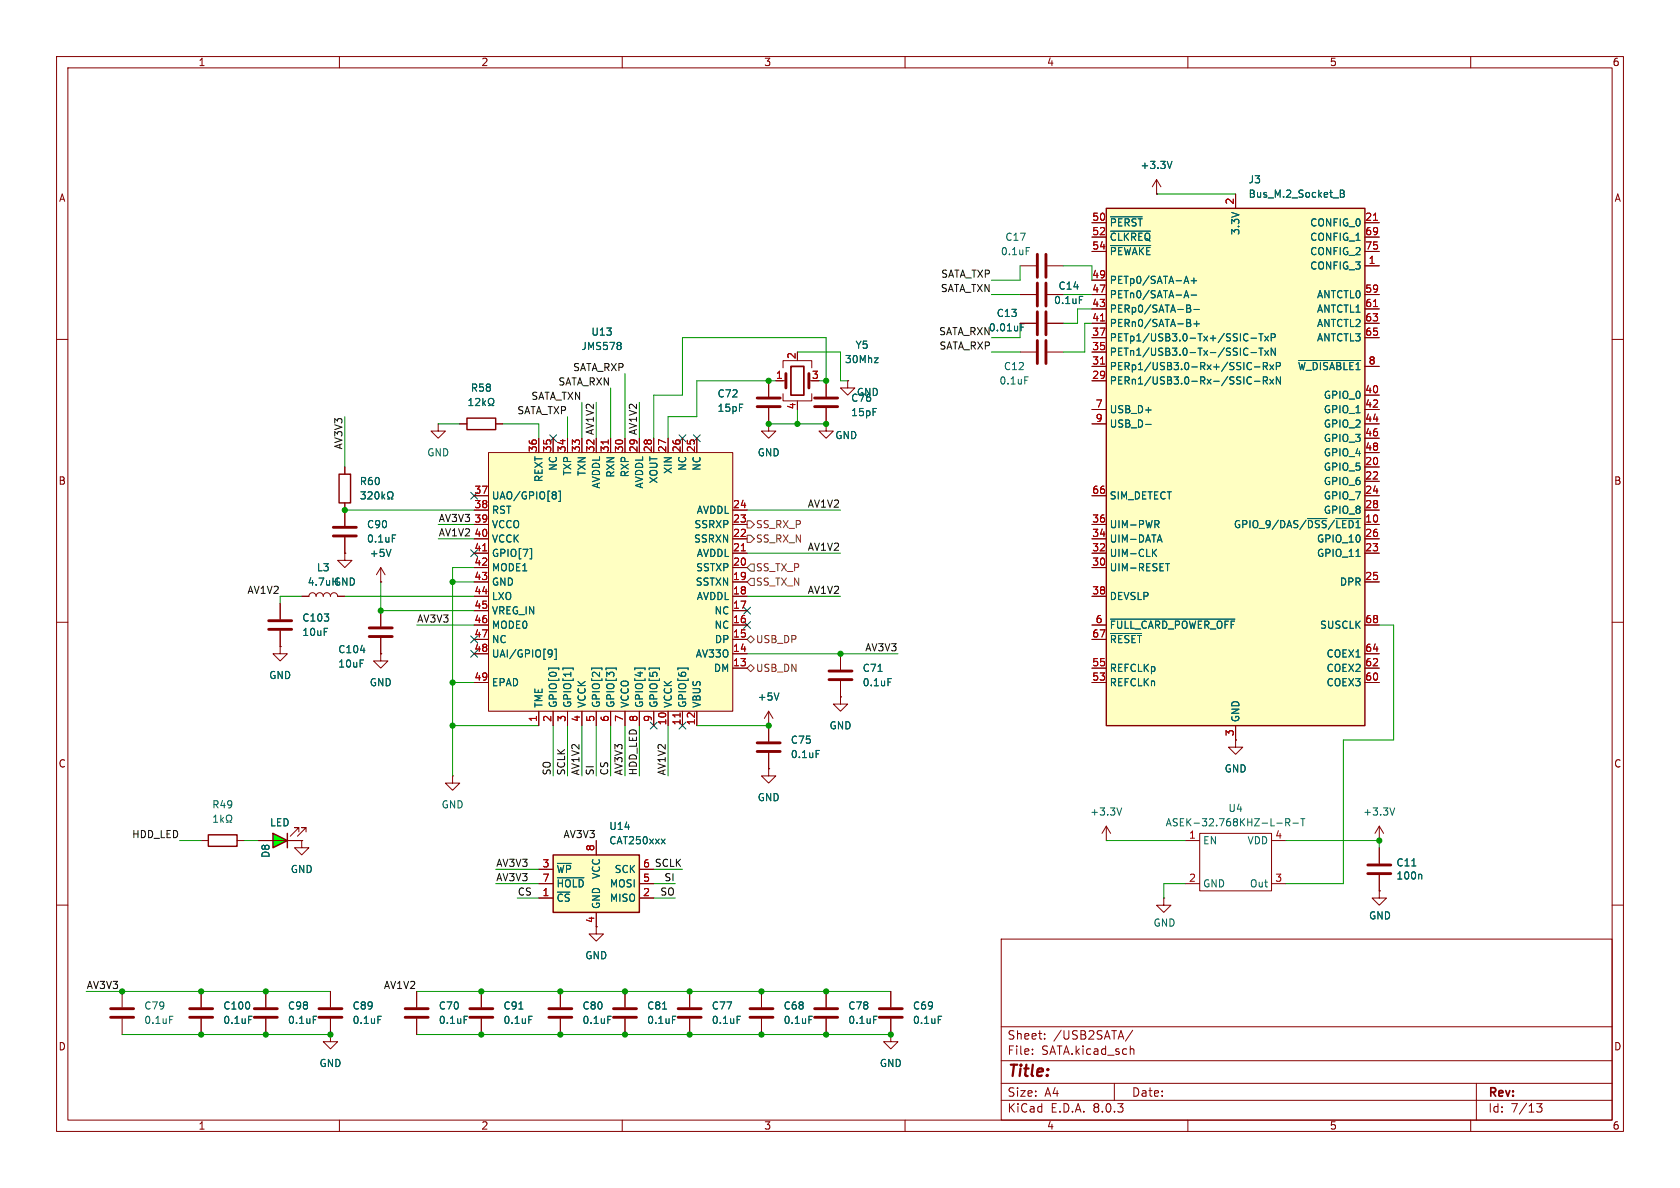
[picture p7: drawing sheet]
<svg xmlns="http://www.w3.org/2000/svg" width="297mm" height="210mm" viewBox="0 0 297 210" stroke-linecap="round" stroke-linejoin="round" font-family="sans-serif">
<g fill="none" stroke="#840000" stroke-width=".18">
<path d="M10 10h277v190h-277zM12 12h273v186h-273zM60 10v2M110 10v2M160 10v2M210 10v2M260 10v2M10 60h2M285 60h2M61 82.6v1.2M61 88.9v1.3M10 110h2"/>
<path d="M67.3 102.9h.1M67.3 100.3l-.8 1.3M67.3 100.3v2.6M67.3 100.3l.8 1.3M285 110h2M10 160h2M285 160h2M134.6 175.3v2.8M177 166h108v32h-108zM60 198v2M110 198v2M134.6 180.1v2.8"/>
<path d="M157.5 182.9v1.3h1.2l-1.2 1.2-1.3-1.2h1.3M157.5 182.9h.1M160 198v2M177 194.5h108M177 191.5h108M177 187.5h108M177 181.5h108M182.5 186.3v.1M182.5 185.5v.1M184.7 183.6v.1M184.7 182.8v.1M197 191.5v3"/>
<path d="M199.9 185.5h.5l.1 .9M200.2 182.1l-1.2 2M210 198v2M260 198v2M261 191.5v6.5M271.7 195.1h.9l-.5 .6 .4 .1v.7l-.2 .1-.6-.1"/>
</g>
<path d="M59.9 83.8h2.1v5.1h-2.1z" fill="none" stroke="#840000" stroke-width=".25"/>
<path d="M63.8 86.9h.8l-.4 .5 .3 .1v.6l-.2 .1-.5-.1M65.1 87.1l.4-.2 .3 .4-.8 .9h.8M66.4 87.1l.2-.2a.68 .68 0 0 1 .4 .7 .68 .68 0 0 1-.4 .6l-.2-.1-.1-.4zM67.5 86.9v1.3M67.7 87.7l.3 .5M68 87.4l-.5 .4M68.5 88.2h.3v-.2a.54 .54 0 0 1-.3-.8 .54 .54 0 0 1 .8-.2 .58 .58 0 0 1-.1 1v.2h.3M69.1 97.1l-.4 1.3M143 179.6h.6" fill="none" stroke="#006464" stroke-width=".18"/>
<path d="M132.6 179.8h4.1M132.6 178.3h4.1" fill="none" stroke="#840000" stroke-width=".51"/>
<path d="M48.3 147.3l2.5 1.3-2.5 1.3z" fill="#0f0"/>
<path d="M82.5 73.9h5.1v2h-5.1zM36.8 147.6h5.1v2h-5.1zM48.3 147.3l2.5 1.3-2.5 1.3zM50.8 147.3v2.6" fill="none" stroke="#840000" stroke-width=".25"/>
<g fill="none" stroke="#840000" stroke-width=".18">
<path d="M204.5 34.3h.1M204.5 31.8l-.8 1.2M204.5 31.8v2.5M204.5 31.8l.7 1.2M180.3 52.1h2.8M180.3 57.2h2.8M180.3 47h2.8M185.2 52.1h2.8M185.2 57.2h2.8M185.2 47h2.8M77.5 74.9v1.3h1.2l-1.2 1.3-1.3-1.3h1.3M77.5 74.9h.1"/>
<path d="M81.3 74.9h1.2M87.6 74.9h1.3M180.3 62.2h2.8M185.2 62.2h2.8M61 97.8v1.3h1.2l-1.2 1.2-1.3-1.2h1.3M61 97.8h.1M61 90.2v2.8M61 95v2.8M49.5 114.3v1.3h1.3l-1.3 1.2-1.2-1.2h1.2M49.5 114.3h.1M49.5 106.7v2.8M49.5 111.5v2.8"/>
<path d="M53.3 105.4h1.3a.64 .64 0 0 1 .6-.6 .64 .64 0 0 1 .7 .6 .64 .64 0 0 1 .6-.6 .64 .64 0 0 1 .6 .6 .64 .64 0 0 1 .7-.6 .64 .64 0 0 1 .6 .6 .64 .64 0 0 1 .7-.6 .64 .64 0 0 1 .6 .6h1.3M67.3 115.6v1.2h1.3l-1.3 1.3-1.3-1.3h1.3M67.3 115.6h.1M67.3 108v2.7M67.3 112.8v2.8M80 137.2v1.2h1.3l-1.3 1.3-1.3-1.3h1.3M80 137.2h.1M135.9 135.9v1.3h1.3l-1.3 1.2-1.3-1.2h1.3M135.9 135.9h.1M135.9 128.3v2.8M135.9 133.1v2.8M218.4 130.8v1.3h1.3l-1.3 1.3-1.2-1.3h1.2"/>
<path d="M218.4 130.8h.1M35.6 148.6h1.2M41.9 148.6h1.3M45.7 148.6h7.6M52.8 147.1v-.8h-.7h.7l-1.5 1.5M53.3 148.6v1.3h1.3l-1.3 1.2-1.2-1.2h1.2M53.3 148.6h.1M54.1 147.1v-.8h-.8h.8l-1.5 1.5M195.6 148.6h.1M195.6 146.1l-.8 1.2M195.6 146.1v2.5M195.6 146.1l.7 1.2"/>
<path d="M205.7 158.8v1.2h1.3l-1.3 1.3-1.2-1.3h1.2M205.7 158.8h.1M209.5 148.6h2.6M209.5 156.2h2.6M212.1 147.3h12.7v10.2h-12.7zM224.8 148.6h2.5M224.8 156.2h2.5M243.8 157.5v1.3h1.3l-1.3 1.2-1.2-1.2h1.2M243.8 157.5h.1M243.8 148.6h.1M243.8 146.1v2.5M243.8 149.9v2.8"/>
<path d="M243.8 154.7v2.8M243.8 146.1l-.7 1.2M243.8 146.1l.8 1.2M21.6 175.3v2.8M35.6 175.3v2.8M47 175.3v2.8M58.4 175.3v2.8M73.7 175.3v2.8M85.1 175.3v2.8M110.5 175.3v2.8M121.9 175.3v2.8M146 175.3v2.8"/>
<path d="M157.5 175.3v2.8M21.6 180.1v2.8M35.6 180.1v2.8M47 180.1v2.8M58.4 182.9v1.3h1.3l-1.3 1.2-1.3-1.2h1.3M58.4 182.9h.1M58.4 180.1v2.8M73.7 180.1v2.8M85.1 180.1v2.8M110.5 180.1v2.8M121.9 180.1v2.8M146 180.1v2.8"/>
<path d="M157.5 180.1v2.8"/>
</g>
<g fill="none" stroke="#006464" stroke-width=".18">
<path d="M207.2 28.5l-.4 1.3M180.5 57.8h.4M180.5 57.2h.6M181.4 43.8h.6M190.8 52.4h.6M82.9 71.7h.7M82.9 70.8l.3-.4v1.3M84.1 70.6l.5-.2 .2 .4-.8 .9h.8M85.4 70.4v1.3M85.5 71.2l.3 .5M85.8 70.9l-.4 .4M86.3 71.7h.3v-.2a.54 .54 0 0 1-.2-.8 .54 .54 0 0 1 .7-.2 .58 .58 0 0 1-.1 1v.2h.3"/>
<path d="M181.2 66.6h.6M69.4 94.6h.6M63.7 115h.8M144.3 132.7h.6M37.8 145.4h.7M37.8 144.5l.3-.4v1.3M39 144.1v1.3M39.2 144.9l.3 .5M39.5 144.5l-.5 .5M40 145.4h.3v-.3a.54 .54 0 0 1-.3-.7 .54 .54 0 0 1 .8-.3 .58 .58 0 0 1-.1 1v.3h.3M198.3 142.8l-.4 1.3M225.7 145.5h1"/>
<path d="M227.3 145.4l.6-.1 .1-.2v-.3l-.7-.1v1.3M227.6 145.4l.4 .6M228.6 145.5h.9M230 144.7h.7M230.3 144.7v1.3M246.6 142.8l-.5 1.3M249.6 153.1h.7M251.2 154.5l.1 .2v.7M30 179.6h.6M44 179.6h.6M55.4 179.6h.6M66.8 179.6h.6"/>
<path d="M82.1 179.6h.6M91.7 178.4h.8M93.5 179.6h.6M117.1 178.4h.8M118.9 179.6h.6M130.3 179.6h.6M154.4 179.6h.7M165.9 179.6h.6"/>
</g>
<g fill="none" stroke="#840000" stroke-width=".51">
<path d="M183.4 45v4M183.4 50v4.1M183.4 55.1v4.1M184.9 45v4M184.9 50v4.1M184.9 55.1v4.1M183.4 60.2v4.1M184.9 60.2v4.1M58.9 94.7h4.1M58.9 93.2h4.1M47.5 111.3h4.1M47.5 109.7h4.1"/>
<path d="M65.3 112.5h4M65.3 111h4M133.9 132.8h4M133.9 131.3h4M241.8 154.4h4.1M241.8 152.9h4.1M19.6 179.8h4M19.6 178.3h4M33.5 179.8h4.1M33.5 178.3h4.1M45 179.8h4M45 178.3h4"/>
<path d="M56.4 179.8h4.1M56.4 178.3h4.1M71.6 179.8h4.1M71.6 178.3h4.1M83.1 179.8h4M83.1 178.3h4M108.5 179.8h4M108.5 178.3h4M119.9 179.8h4.1M119.9 178.3h4.1M144 179.8h4.1M144 178.3h4.1"/>
<path d="M155.4 179.8h4.1M155.4 178.3h4.1"/>
</g>
<path d="M195.6 36.8h45.7v91.5h-45.7z" fill="#ffffc2"/>
<path d="M195.6 36.8h45.7v91.5h-45.7z" fill="none" stroke="#840000" stroke-width=".25"/>
<g fill="none" stroke="#840000" stroke-width=".18">
<path d="M193 39.4h2.6M218.4 34.3v2.5M241.3 39.4h2.5M193 59.7h2.6M193 57.2h2.6M193 54.6h2.6M193 52.1h2.6M193 49.5h2.6M193 41.9h2.6M193 44.5h2.6M241.3 47h2.5M241.3 59.7h2.5"/>
<path d="M241.3 57.2h2.5M241.3 54.6h2.5M241.3 52.1h2.5M241.3 41.9h2.5M241.3 44.5h2.5M135.9 74.9v1.3h1.3l-1.3 1.3-1.3-1.3h1.3M135.9 74.9h.1M135.9 67.3v2.8M135.9 72.1v2.8M137.2 67.3h1.7M138.4 69.6v1.3h5.1v-1.3M138.4 65v-1.2h5.1v1.2"/>
<path d="M141 70.9v.2M146 74.9v1.3h1.3l-1.3 1.3-1.2-1.3h1.2M146 74.9h.1M146 67.3v2.8M146 72.1v2.8M149.9 67.3v1.3h1.2l-1.2 1.3-1.3-1.3h1.3M149.9 67.3h.1M193 67.3h2.6M193 64.8h2.6M193 62.2h2.6M193 72.4h2.6M193 74.9h2.6"/>
<path d="M241.3 64.8h2.5M241.3 69.9h2.5M241.3 72.4h2.5M241.3 74.9h2.5M241.3 77.5h2.5M193 92.7h2.6M193 97.8h2.6M193 87.6h2.6M193 95.3h2.6M241.3 92.7h2.5M241.3 82.6h2.5M241.3 85.1h2.5"/>
<path d="M241.3 97.8h2.5M241.3 87.6h2.5M241.3 95.3h2.5M241.3 90.2h2.5M241.3 80h2.5M148.6 115.6v2.8M193 100.3h2.6M193 105.4h2.6M193 118.1h2.6M193 110.5h2.6M193 113h2.6M241.3 102.9h2.5"/>
<path d="M241.3 118.1h2.5M241.3 110.5h2.5M241.3 115.6h2.5M135.9 128.3h.1M135.9 125.7v2.6M135.9 125.7l-.8 1.3M135.9 125.7l.8 1.3M148.6 123.2v1.3h1.3l-1.3 1.2-1.3-1.2h1.3M148.6 123.2h.1M148.6 120.4v2.8M193 120.7h2.6M218.4 128.3v2.5"/>
<path d="M241.3 120.7h2.5"/>
</g>
<g fill="none" stroke="#006464" stroke-width=".18">
<path d="M196.3 38.3h5.6M237 33.6h.4l.2 .2-.2 .4 .2 .1 .1 .3-.3 .3h-.4zM237 34.2h.4M196.3 40.9h7.1M196.3 43.4h7.1M209.3 52.6l.4-1.2 .5 1.2M209.4 52.3h.6M209.4 49.7h.6M209.7 48.8l.5 1.3M209.8 53.9h.4l.3 .3-.3 .3 .3 .1v.3l-.2 .3h-.5zM209.8 56.5l.6 .1 .1 .2-.3 .3M209.8 57.1h.4"/>
<path d="M209.8 54.5h.4M210.2 57.1l.3 .2v.3l-.7 .1M210.6 52.2h.9M210.6 49.6h.9M211.1 57.2h.9M211.1 54.7h.9M211.1 49.1v1M211.5 56.8v.9M220.6 59.1h.1M221.2 59.8h.9M222.6 59h.7M222.9 59v1.3"/>
<path d="M223.6 59.4l.6 .9M224.2 59.4l-.6 .9M224.7 59.7l.6-.1 .2-.2-.1-.3-.7-.1v1.3M154.6 63.3h.6l-.6 .8h.6M202.5 75h1M220.1 61.6l.3-.1 .2 .2M220.6 62.7l-.2 .1-.3-.1M220.6 60.1v.1M220.7 66.7l.3-.1 .2 .1M221 64.1l.2 .1M221.2 62.3h.9M221.2 67.8l-.2 .1-.3-.1"/>
<path d="M221.2 65.2l-.2 .1M221.8 67.4h.9M221.8 64.9h.9M222.6 61.5h.7M222.9 61.5v1.3M223.3 67.3l.6-.1 .2-.2-.1-.3-.7-.1v1.3M223.3 64.7h.6l.2-.2-.1-.3-.7-.1v1.2M223.6 62l.6 .8M223.6 67.3l.5 .6M223.6 64.7l.5 .6M224.2 62l-.6 .8M224.5 67l.7 .9"/>
<path d="M224.5 64.5l.7 .8M225.2 67l-.7 .9M225.2 64.5l-.7 .8M225.5 61.5v1.3l-.8-1.3v1.3M225.6 64.7h.6l.2-.2-.1-.3-.7-.1v1.2M226.4 66.6v1.3l-.8-1.3v1.3M229.6 63.7h11M203.9 97.6l.6 .8M204.2 92h.5l.2 .3-.1 .3-.6 .1M204.5 97.1l-.8 .7M204.5 92.7l.4 .6M204.7 95.5h.6"/>
<path d="M205 94.6l.4 1.2M206 99.6h.8M231.1 91.7h3.5M236.2 91.7h4.4M239.7 98.4h.7M155.2 118.7h.8M157 120h.6M196.3 109.4h22M196.3 112h5.5M137.7 122.5l-.4 1.3"/>
</g>
<path d="M242.8 39h.7M194.6 56.7h.7M242.8 54.2h.7M194.6 64.4h.7" fill="none" stroke="#a90000" stroke-width=".18"/>
<path d="M133.9 71.9h4M133.9 70.4h4M138.9 66v2.6M143 66v2.6M144 71.9h4.1M144 70.4h4.1M146.6 118.6h4M146.6 120.1h4" fill="none" stroke="#840000" stroke-width=".51"/>
<path d="M139.8 64.8h2.3v5.1h-2.3z" fill="none" stroke="#840000" stroke-width=".3"/>
<path d="M86.4 80h43.1v45.7h-43.1z" fill="#ffffc2"/>
<g fill="none" stroke="#840000" stroke-width=".18">
<path d="M95.2 77.5v2.5M97.8 77.5v2.5M100.3 77.5v2.5M102.9 77.5v2.5M107.9 77.5v2.5M110.5 77.5v2.5M115.6 77.5v2.5M118.1 77.5v2.5M120.6 77.5v2.5M123.2 77.5v2.5M83.8 97.8h2.6M83.8 95.3h2.6"/>
<path d="M83.8 92.7h2.6M83.8 90.2h2.6M83.8 87.6h2.6M86.4 80h43.1v45.7h-43.1zM129.5 97.8h2.6M129.5 95.3h2.6M129.5 92.7h2.6M129.5 90.2h2.6M83.8 115.6h2.6M83.8 113h2.6M83.8 110.5h2.6M83.8 108h2.6"/>
<path d="M83.8 105.4h2.6M83.8 102.9h2.6M83.8 100.3h2.6M129.5 118.1h2.6M129.5 115.6h2.6M129.5 113h2.6M129.5 110.5h2.6M129.5 108h2.6M129.5 105.4h2.6M129.5 102.9h2.6M129.5 100.3h2.6M83.8 120.7h2.6"/>
<path d="M95.2 125.7v2.6M97.8 125.7v2.6M100.3 125.7v2.6M102.9 125.7v2.6M105.4 125.7v2.6M107.9 125.7v2.6M110.5 125.7v2.6M113 125.7v2.6M115.6 125.7v2.6M118.1 125.7v2.6M120.6 125.7v2.6M123.2 125.7v2.6"/>
<path d="M105.4 163.8v1.3h1.3l-1.3 1.3-1.3-1.3h1.3"/>
</g>
<g fill="none" stroke="#006464" stroke-width=".18">
<path d="M109.7 60.6l.1 .2-.1 .2M109.7 61.1l.1 .2-.1 .4M93.7 97h.3v1.8h-.3M97.9 86.9h.2l.2 .3-.2 .3M97.9 87.5h.2M98.1 87.5l.2 .2v.3l-.1 .1-.3 .1M98.8 86.8h.3v1.8h-.3M97 118.4v-.3h1.8v.3M97.1 114.9l.5 .1a.84 .84 0 0 1-.4 1.1h-.2M97.6 115.4l-.1 .2-.4 .1M98 114.8h.3v1.8h-.3M99.5 118.4v-.3h1.8v.3"/>
<path d="M104.6 118.4v-.3h1.8v.3M107.1 118.4v-.3h1.9v.3M112.2 118.4v-.3h1.8v.3M114.8 118.4v-.3h1.8v.3M119.8 118.4v-.3h1.9v.3"/>
</g>
<path d="M107.5 77.8v.7M85.3 97.4h.8M131.1 97.4h.7M120.2 126v.8" fill="none" stroke="#a90000" stroke-width=".18"/>
<path d="M97.8 151.1h15.2v10.2h-15.2z" fill="#ffffc2"/>
<path d="M97.8 151.1h15.2v10.2h-15.2z" fill="none" stroke="#840000" stroke-width=".25"/>
<g fill="none" stroke="#840000" stroke-width=".18">
<path d="M193 39.4h2.6M204.5 34.3h.1M218.4 34.3v2.5M241.3 39.4h2.5M180.3 57.2h2.8M180.3 52.1h2.8M185.2 57.2h2.8M185.2 52.1h2.8M193 57.2h2.6M193 52.1h2.6M193 59.7h2.6M193 54.6h2.6"/>
<path d="M193 49.5h2.6M193 41.9h2.6M193 44.5h2.6M241.3 57.2h2.5M241.3 52.1h2.5M241.3 47h2.5M241.3 59.7h2.5M241.3 54.6h2.5M241.3 41.9h2.5M241.3 44.5h2.5M81.3 74.9h1.2M87.6 74.9h1.3"/>
<path d="M95.2 77.5v2.5M97.8 77.5v2.5M100.3 77.5v2.5M102.9 77.5v2.5M107.9 77.5v2.5M110.5 77.5v2.5M115.6 77.5v2.5M118.1 77.5v2.5M120.6 77.5v2.5M123.2 77.5v2.5M135.9 74.9h.1M135.9 67.3v2.8"/>
<path d="M135.9 72.1v2.8M137.2 67.3h1.2M146 74.9h.1M146 67.3v2.8M146 72.1v2.8M149.9 67.3h.1M193 74.9h2.6M193 67.3h2.6M193 64.8h2.6M193 62.2h2.6M193 72.4h2.6M241.3 74.9h2.5"/>
<path d="M241.3 64.8h2.5M241.3 69.9h2.5M241.3 72.4h2.5M241.3 77.5h2.5M61 97.8h.1M61 82.6v1.2M61 88.9v4.1M61 95v2.8M83.8 92.7h2.6M83.8 97.8h2.6M83.8 87.6h2.6M83.8 95.3h2.6"/>
<path d="M83.8 90.2h2.6M129.5 92.7h2.6M129.5 97.8h2.6M129.5 95.3h2.6M129.5 90.2h2.6M193 92.7h2.6M193 97.8h2.6M193 87.6h2.6M193 95.3h2.6M241.3 92.7h2.5M241.3 82.6h2.5M241.3 85.1h2.5"/>
<path d="M241.3 97.8h2.5M241.3 87.6h2.5M241.3 95.3h2.5M241.3 90.2h2.5M241.3 80h2.5M49.5 114.3h.1M49.5 106.7v2.8M49.5 111.5v2.8M53.3 105.4h1.3M59.7 105.4h1.3M67.3 102.9h.1M67.3 115.6h.1"/>
<path d="M67.3 108v2.7M67.3 112.8v2.8M83.8 105.4h2.6M83.8 102.9h2.6M83.8 100.3h2.6M83.8 110.5h2.6M83.8 115.6h2.6M83.8 113h2.6M83.8 108h2.6M129.5 105.4h2.6M129.5 102.9h2.6M129.5 100.3h2.6"/>
<path d="M129.5 118.1h2.6M129.5 110.5h2.6M129.5 115.6h2.6M129.5 113h2.6M129.5 108h2.6M148.6 115.6v2.8M193 105.4h2.6M193 100.3h2.6M193 118.1h2.6M193 110.5h2.6M193 113h2.6M241.3 102.9h2.5"/>
<path d="M241.3 118.1h2.5M241.3 110.5h2.5M241.3 115.6h2.5M83.8 120.7h2.6M95.2 125.7v2.6M97.8 125.7v2.6M100.3 125.7v2.6M102.9 125.7v2.6M105.4 125.7v2.6M107.9 125.7v2.6M110.5 125.7v2.6M113 125.7v2.6"/>
<path d="M115.6 125.7v2.6M118.1 125.7v2.6M120.6 125.7v2.6M123.2 125.7v2.6M135.9 135.9h.1M135.9 128.3h.1M135.9 128.3v2.8M135.9 133.1v2.8M148.6 123.2h.1M148.6 120.4v2.8M193 120.7h2.6M218.4 130.8h.1"/>
<path d="M218.4 128.3v2.5M241.3 120.7h2.5M45.7 148.6h2.6M50.8 148.6h2.5M53.3 148.6h.1M95.2 158.8h2.6M95.2 153.7h2.6M95.2 156.2h2.6M105.4 148.6v2.5M113 158.8h2.6M113 153.7h2.6M113 156.2h2.6"/>
<path d="M243.8 157.5h.1M243.8 149.9v2.8M243.8 154.7v2.8M35.6 175.3v2.8M47 175.3v2.8M58.4 175.3v2.8M73.7 175.3v2.8M85.1 175.3v2.8M99.1 175.3v2.8M105.4 161.3v2.5M110.5 175.3v2.8M121.9 175.3v2.8"/>
<path d="M134.6 175.3v2.8M146 175.3v2.8M157.5 175.3v2.8M35.6 180.1v2.8M47 180.1v2.8M58.4 182.9h.1M58.4 180.1v2.8M73.7 180.1v2.8M85.1 180.1v2.8M99.1 180.1v2.8M110.5 180.1v2.8M121.9 180.1v2.8"/>
<path d="M134.6 180.1v2.8M146 180.1v2.8M157.5 182.9h.1M157.5 180.1v2.8"/>
</g>
<g fill="none" stroke="#006464" stroke-width=".18">
<path d="M196.3 38.3h5.6M207.2 28.5l-.4 1.3M237 33.6h.4l.2 .2-.2 .4 .2 .1 .1 .3-.3 .3h-.4zM237 34.2h.4M180.5 57.8h.4M180.5 57.2h.6M190.8 52.4h.6M196.3 40.9h7.1M196.3 43.4h7.1M209.3 52.6l.4-1.2 .5 1.2M209.4 52.3h.6M209.4 49.7h.6"/>
<path d="M209.7 48.8l.5 1.3M209.8 53.9h.4l.3 .3-.3 .3 .3 .1v.3l-.2 .3h-.5zM209.8 56.5l.6 .1 .1 .2-.3 .3M209.8 57.1h.4M209.8 54.5h.4M210.2 57.1l.3 .2v.3l-.7 .1M210.6 52.2h.9M210.6 49.6h.9M211.1 57.2h.9M211.1 54.7h.9M211.1 49.1v1M211.5 56.8v.9"/>
<path d="M220.6 59.1h.1M221.2 59.8h.9M222.6 59h.7M222.9 59v1.3M223.6 59.4l.6 .9M224.2 59.4l-.6 .9M224.7 59.7l.6-.1 .2-.2-.1-.3-.7-.1v1.3M82.9 71.7h.7M82.9 70.8l.3-.4v1.3M84.1 70.6l.5-.2 .2 .4-.8 .9h.8M85.4 70.4v1.3M85.5 71.2l.3 .5"/>
<path d="M85.8 70.9l-.4 .4M86.3 71.7h.3v-.2a.54 .54 0 0 1-.2-.8 .54 .54 0 0 1 .7-.2 .58 .58 0 0 1-.1 1v.2h.3M109.7 60.6l.1 .2-.1 .2M109.7 61.1l.1 .2-.1 .4M154.6 63.3h.6l-.6 .8h.6M202.5 75h1M220.1 61.6l.3-.1 .2 .2M220.6 62.7l-.2 .1-.3-.1M220.6 60.1v.1M220.7 66.7l.3-.1 .2 .1M221 64.1l.2 .1M221.2 62.3h.9"/>
<path d="M221.2 67.8l-.2 .1-.3-.1M221.2 65.2l-.2 .1M221.8 67.4h.9M221.8 64.9h.9M222.6 61.5h.7M222.9 61.5v1.3M223.3 67.3l.6-.1 .2-.2-.1-.3-.7-.1v1.3M223.3 64.7h.6l.2-.2-.1-.3-.7-.1v1.2M223.6 62l.6 .8M223.6 67.3l.5 .6M223.6 64.7l.5 .6M224.2 62l-.6 .8"/>
<path d="M224.5 67l.7 .9M224.5 64.5l.7 .8M225.2 67l-.7 .9M225.2 64.5l-.7 .8M225.5 61.5v1.3l-.8-1.3v1.3M225.6 64.7h.6l.2-.2-.1-.3-.7-.1v1.2M226.4 66.6v1.3l-.8-1.3v1.3M229.6 63.7h11M63.8 86.9h.8l-.4 .5 .3 .1v.6l-.2 .1-.5-.1M65.1 87.1l.4-.2 .3 .4-.8 .9h.8M66.4 87.1l.2-.2a.68 .68 0 0 1 .4 .7 .68 .68 0 0 1-.4 .6l-.2-.1-.1-.4zM67.5 86.9v1.3"/>
<path d="M67.7 87.7l.3 .5M68 87.4l-.5 .4M68.5 88.2h.3v-.2a.54 .54 0 0 1-.3-.8 .54 .54 0 0 1 .8-.2 .58 .58 0 0 1-.1 1v.2h.3M69.1 97.1l-.4 1.3M69.4 94.6h.6M93.7 97h.3v1.8h-.3M97.9 86.9h.2l.2 .3-.2 .3M97.9 87.5h.2M98.1 87.5l.2 .2v.3l-.1 .1-.3 .1M98.8 86.8h.3v1.8h-.3M203.9 97.6l.6 .8M204.2 92h.5l.2 .3-.1 .3-.6 .1"/>
<path d="M204.5 97.1l-.8 .7M204.5 92.7l.4 .6M204.7 95.5h.6M205 94.6l.4 1.2M206 99.6h.8M231.1 91.7h3.5M236.2 91.7h4.4M239.7 98.4h.7M63.7 115h.8M97 118.4v-.3h1.8v.3M97.1 114.9l.5 .1a.84 .84 0 0 1-.4 1.1h-.2M97.6 115.4l-.1 .2-.4 .1"/>
<path d="M98 114.8h.3v1.8h-.3M99.5 118.4v-.3h1.8v.3M104.6 118.4v-.3h1.8v.3M107.1 118.4v-.3h1.9v.3M112.2 118.4v-.3h1.8v.3M114.8 118.4v-.3h1.8v.3M119.8 118.4v-.3h1.9v.3M155.2 118.7h.8M157 120h.6M196.3 109.4h22M196.3 112h5.5M137.7 122.5l-.4 1.3"/>
<path d="M144.3 132.7h.6M98.5 152.6h2.5M98.5 155.2h4.7M116.9 148.3l.7 .9M117.6 148.3l-.7 .9M249.6 153.1h.7M251.2 154.5l.1 .2v.7M44 179.6h.6M55.4 179.6h.6M66.8 179.6h.6M82.1 179.6h.6M91.7 178.4h.8"/>
<path d="M93.5 179.6h.6M107.5 179.6h.6M117.1 178.4h.8M118.9 179.6h.6M130.3 179.6h.6M143 179.6h.6M154.4 179.6h.7M165.9 179.6h.6"/>
</g>
<path d="M97 179.8h4.1M97 178.3h4.1" fill="none" stroke="#840000" stroke-width=".51"/>
<path d="M132.1 94.6h.6l.6 .7-.6 .6h-.6zM132.1 92.1h.6l.6 .6-.6 .6h-.6zM132.7 99.7h.6v1.3h-.6l-.6-.7zM132.1 113l.6-.6 .6 .6-.6 .7zM132.1 118.1l.6-.6 .6 .6-.6 .6zM132.7 102.2h.6v1.3h-.6l-.6-.6z" fill="none" stroke="#725600" stroke-width=".18"/>
<g fill="none" stroke="#009600" stroke-width=".18">
<path d="M204.5 34.3h13.9M175.3 52.1h5M180.3 47v2.5h-5M180.3 57.2v2.5h-5M188 52.1h5M188 47h5v2.5M193 54.6h-2.5v2.6h-2.5M193 57.2h-1.2v5h-3.8M61 73.7v8.9M77.5 74.9h3.8M88.9 74.9h6.3v2.6M100.3 73.7v3.8"/>
<path d="M102.9 71.1v6.4M105.4 71.1v6.4M107.9 68.6v8.9M110.5 66v11.5M113 71.1v6.4M135.9 74.9h10.1M137.2 67.3h-14v6.4h-5.1v3.8M141 62.2h7.6v5.1h1.3M141 72.4v2.5M144.8 67.3h1.2v-7.6h-25.4v10.2h-5v7.6M175.3 62.2h5M61 90.2h22.8"/>
<path d="M77.5 92.7h6.3M77.5 95.3h6.3M132.1 90.2h16.5M132.1 97.8h16.5M53.3 105.4h-3.8v1.3M61 105.4h22.8M67.3 102.9v5.1h16.5M73.7 110.5h10.1M80 102.9h3.8M83.8 100.3h-3.8v36.9M132.1 105.4h16.5M132.1 115.6h26.6"/>
<path d="M243.8 110.5h2.6v20.3h-8.9v25.4h-10.2M80 128.3h15.2M80 120.7h3.8M97.8 128.3v8.9M100.3 128.3v8.9M102.9 128.3v8.9M105.4 128.3v8.9M107.9 128.3v8.9M110.5 128.3v8.9M113 128.3v8.9M118.1 128.3v8.9M123.2 128.3h12.7"/>
<path d="M31.7 148.6h3.9M43.2 148.6h2.5M87.6 156.2h7.6M87.6 153.7h7.6M91.4 158.8h3.8M115.6 156.2h3.8M115.6 153.7h5M115.6 158.8h3.8M195.6 148.6h13.9M209.5 156.2h-3.8v2.6M227.3 148.6h16.5v1.3M15.2 175.3h43.2"/>
<path d="M73.7 175.3h83.8M21.6 182.9h36.8M73.7 182.9h83.8"/>
</g>
<g fill="none" stroke="#000084" stroke-width=".18">
<path d="M97.2 76.9l1.2 1.2M98.4 76.9l-1.2 1.2M120 76.9l1.3 1.2M121.3 76.9l-1.3 1.2M122.6 76.9l1.2 1.2M123.8 76.9l-1.2 1.2M83.2 87l1.2 1.2M83.2 97.2l1.2 1.2M84.4 87l-1.2 1.2M84.4 97.2l-1.2 1.2M83.2 112.4l1.2 1.2M83.2 115l1.2 1.2"/>
<path d="M84.4 112.4l-1.2 1.2M84.4 115l-1.2 1.2M131.5 109.9l1.2 1.2M131.5 107.3l1.2 1.3M132.7 109.9l-1.2 1.2M132.7 107.3l-1.2 1.3M115 127.7l1.2 1.2M116.2 127.7l-1.2 1.2M120 127.7l1.3 1.2M121.3 127.7l-1.3 1.2"/>
</g>
<path d="M242.8 39h.7M194.6 56.7h.7M242.8 54.2h.7M107.5 77.8v.7M194.6 64.4h.7M85.3 97.4h.8M131.1 97.4h.7M120.2 126v.8" fill="none" stroke="#a90000" stroke-width=".18"/>
<g fill="#009600" stroke="#009600" stroke-width=".18">
<circle cx="134.6" cy="182.9" r=".46"/>
<circle cx="134.6" cy="175.3" r=".46"/>
<circle cx="135.9" cy="128.3" r=".46"/>
<circle cx="146" cy="175.3" r=".46"/>
<circle cx="146" cy="182.9" r=".46"/>
<circle cx="157.5" cy="182.9" r=".46"/>
<circle cx="243.8" cy="148.6" r=".46"/>
<circle cx="110.5" cy="182.9" r=".46"/>
<circle cx="99.1" cy="175.3" r=".46"/>
<circle cx="99.1" cy="182.9" r=".46"/>
<circle cx="58.4" cy="182.9" r=".46"/>
<circle cx="35.6" cy="175.3" r=".46"/>
<circle cx="35.6" cy="182.9" r=".46"/>
<circle cx="85.1" cy="175.3" r=".46"/>
<circle cx="85.1" cy="182.9" r=".46"/>
<circle cx="21.6" cy="175.3" r=".46"/>
<circle cx="47" cy="182.9" r=".46"/>
<circle cx="47" cy="175.3" r=".46"/>
<circle cx="67.3" cy="108" r=".46"/>
<circle cx="61" cy="90.2" r=".46"/>
<circle cx="146" cy="67.3" r=".46"/>
<circle cx="146" cy="74.9" r=".46"/>
<circle cx="141" cy="74.9" r=".46"/>
<circle cx="135.9" cy="74.9" r=".46"/>
<circle cx="135.9" cy="67.3" r=".46"/>
<circle cx="148.6" cy="115.6" r=".46"/>
<circle cx="110.5" cy="175.3" r=".46"/>
<circle cx="121.9" cy="175.3" r=".46"/>
<circle cx="121.9" cy="182.9" r=".46"/>
<circle cx="80" cy="102.9" r=".46"/>
<circle cx="80" cy="120.7" r=".46"/>
<circle cx="80" cy="128.3" r=".46"/>
</g>
<text font-size="2.8" fill="#840000" x="178" y="190.9">Title:</text>
<g font-size="2.1" fill="#840000">
<text x="178" y="184">Sheet:</text>
<text x="186.2" y="184">/USB2SATA/</text>
<text x="178" y="186.7">File:</text>
<text x="184.1" y="186.7">SATA.kicad_sch</text>
<text x="178" y="196.9">KiCad</text>
<text x="178" y="194.1">Size:</text>
<text x="184.7" y="194.1">A4</text>
<text x="185.7" y="196.9">E.D.A.</text>
<text x="193.3" y="196.9">8.0.3</text>
<text x="200" y="194.1">Date:</text>
<text x="263" y="194.3">Rev:</text>
<text x="263" y="196.9">Id:</text>
<text x="267.1" y="196.9">7/13</text>
</g>
<g font-size="1.8" fill="#840000">
<text x="35" y="11.9">1</text>
<text x="85" y="11.9">2</text>
<text x="135" y="11.9">3</text>
<text x="185" y="11.9">4</text>
<text x="235" y="11.9">5</text>
<text x="285" y="11.9">6</text>
<text x="10.3" y="35.9">A</text>
<text x="285.3" y="35.9">A</text>
<text x="105.2" y="80.1" transform="rotate(-90 105.2 80.1)">32 AV1V2</text>
<text x="112.8" y="80.1" transform="rotate(-90 112.8 80.1)">29 AV1V2</text>
<text x="10.3" y="85.9">B</text>
<text x="285.3" y="85.9">B</text>
<text x="10.3" y="135.9">C</text>
<text x="285.3" y="135.9">C</text>
<text x="10.3" y="185.9">D</text>
<text x="285.3" y="185.9">D</text>
<text x="35" y="199.9">1</text>
<text x="85" y="199.9">2</text>
<text x="135" y="199.9">3</text>
<text x="185" y="199.9">4</text>
<text x="235" y="199.9">5</text>
<text x="285" y="199.9">6</text>
</g>
<g font-size="1.8" fill="#006464">
<text x="201.5" y="30.1">+3.3V</text>
<text x="220.6" y="32.6">J3</text>
<text x="220.6" y="35.2">Bus_M.2_Socket_B</text>
<text x="196.1" y="40.2">~{PERST}</text>
<text x="219.3" y="41.7" transform="rotate(-90 219.3 41.7)">3.3V</text>
<text x="231.5" y="40.2">CONFIG_0</text>
<text x="176.8" y="45.3">0.1uF</text>
<text x="177.6" y="42.8">C17</text>
<text x="196.1" y="42.8">~{CLKREQ}</text>
<text x="196.1" y="45.3">~{PEWAKE}</text>
<text x="231.5" y="47.9">CONFIG_3</text>
<text x="231.5" y="42.8">CONFIG_1</text>
<text x="231.5" y="45.3">CONFIG_2</text>
<text x="186.2" y="53.9">0.1uF</text>
<text x="187" y="51.4">C14</text>
<text x="196.1" y="52.9">PETn0/SATA-A-</text>
<text x="196.1" y="50.4">PETp0/SATA-A+</text>
<text x="232.7" y="52.9">ANTCTL0</text>
<text x="104.4" y="59.5">U13</text>
<text x="174.7" y="58.8">0.01uF</text>
<text x="176.1" y="56.2">C13</text>
<text x="196.1" y="58">PERn0/SATA-B+</text>
<text x="196.1" y="55.5">PERp0/SATA-B-</text>
<text x="232.7" y="55.5">ANTCTL1</text>
<text x="232.7" y="58">ANTCTL2</text>
<text x="102.7" y="62.1">JMS578</text>
<text x="149.3" y="64.4">30Mhz</text>
<text x="151.1" y="61.9">Y5</text>
<text x="177.4" y="65.6">C12</text>
<text x="196.1" y="65.6">PERp1/USB3.0-Rx+/SSIC-RxP</text>
<text x="196.1" y="63.1">PETn1/USB3.0-Tx-/SSIC-TxN</text>
<text x="196.1" y="60.6">PETp1/USB3.0-Tx+/SSIC-TxP</text>
<text x="229.3" y="65.6">~{W_DISABLE1}</text>
<text x="232.7" y="60.6">ANTCTL3</text>
<text x="83.1" y="69.4">R58</text>
<text x="126.8" y="70.5">C72</text>
<text x="150.4" y="71.2">C76</text>
<text x="151.4" y="70.2">GND</text>
<text x="176.6" y="68.2">0.1uF</text>
<text x="196.1" y="68.2">PERn1/USB3.0-Rx-/SSIC-RxN</text>
<text x="233.9" y="70.7">GPIO_0</text>
<text x="126.8" y="73">15pF</text>
<text x="147.6" y="77.8">GND</text>
<text x="150.4" y="73.8">15pF</text>
<text x="196.1" y="73.3">USB_D+</text>
<text x="196.1" y="75.8">USB_D-</text>
<text x="233.9" y="73.3">GPIO_1</text>
<text x="233.9" y="75.8">GPIO_2</text>
<text x="75.4" y="80.9">GND</text>
<text x="98.7" y="83.3" transform="rotate(-90 98.7 83.3)">NC</text>
<text x="119" y="83.9" transform="rotate(-90 119 83.9)">XIN</text>
<text x="121.5" y="83.3" transform="rotate(-90 121.5 83.3)">NC</text>
<text x="124.1" y="83.3" transform="rotate(-90 124.1 83.3)">NC</text>
<text x="133.9" y="80.9">GND</text>
<text x="233.9" y="83.4">GPIO_5</text>
<text x="233.9" y="78.3">GPIO_3</text>
<text x="233.9" y="80.9">GPIO_4</text>
<text x="63.5" y="86">R60</text>
<text x="86.9" y="88.5">UAO/GPIO[8]</text>
<text x="96.1" y="85.3" transform="rotate(-90 96.1 85.3)">REXT</text>
<text x="101.2" y="84.2" transform="rotate(-90 101.2 84.2)">TXP</text>
<text x="103.7" y="84.2" transform="rotate(-90 103.7 84.2)">TXN</text>
<text x="106.3" y="86.5" transform="rotate(-90 106.3 86.5)">AVDDL</text>
<text x="108.8" y="84.5" transform="rotate(-90 108.8 84.5)">RXN</text>
<text x="111.4" y="84.5" transform="rotate(-90 111.4 84.5)">RXP</text>
<text x="113.9" y="86.5" transform="rotate(-90 113.9 86.5)">AVDDL</text>
<text x="116.4" y="85.6" transform="rotate(-90 116.4 85.6)">XOUT</text>
<text x="196.1" y="88.5">SIM_DETECT</text>
<text x="233.9" y="86">GPIO_6</text>
<text x="233.9" y="88.5">GPIO_7</text>
<text x="64.8" y="93.6">C90</text>
<text x="86.9" y="91">RST</text>
<text x="86.9" y="93.6">VCCO</text>
<text x="122.7" y="93.6">SSRXP</text>
<text x="123.1" y="91">AVDDL</text>
<text x="196.1" y="93.6">UIM-PWR</text>
<text x="218" y="93.6">GPIO_9/DAS/~{DSS}/~{LED1}</text>
<text x="233.9" y="91">GPIO_8</text>
<text x="55.9" y="101.2">L3</text>
<text x="64.8" y="96.1">0.1uF</text>
<text x="65.3" y="98.7">+5V</text>
<text x="86.9" y="96.1">VCCK</text>
<text x="86.9" y="98.7">GPIO[7]</text>
<text x="86.9" y="101.2">MODE1</text>
<text x="122.6" y="96.1">SSRXN</text>
<text x="123" y="101.2">SSTXP</text>
<text x="123.1" y="98.7">AVDDL</text>
<text x="196.1" y="101.2">UIM-RESET</text>
<text x="196.1" y="98.7">UIM-CLK</text>
<text x="196.1" y="96.1">UIM-DATA</text>
<text x="232.7" y="98.7">GPIO_11</text>
<text x="232.7" y="96.1">GPIO_10</text>
<text x="54.3" y="103.7">4.7uHGND</text>
<text x="86.9" y="103.7">GND</text>
<text x="86.9" y="106.3">LXO</text>
<text x="122.9" y="103.7">SSTXN</text>
<text x="123.1" y="106.3">AVDDL</text>
<text x="196.1" y="106.3">DEVSLP</text>
<text x="236.8" y="103.7">DPR</text>
<text x="53.3" y="110.1">C103</text>
<text x="53.3" y="112.6">10uF</text>
<text x="86.9" y="108.8">VREG_IN</text>
<text x="86.9" y="111.4">MODE0</text>
<text x="86.9" y="113.9">NC</text>
<text x="126.2" y="111.4">NC</text>
<text x="126.2" y="108.8">NC</text>
<text x="126.3" y="113.9">DP</text>
<text x="196.1" y="111.4">~{FULL_CARD_POWER_OFF}</text>
<text x="196.1" y="113.9">~{RESET}</text>
<text x="233.3" y="111.4">SUSCLK</text>
<text x="59.7" y="115.7">C104</text>
<text x="59.7" y="118.2">10uF</text>
<text x="86.9" y="116.4">UAI/GPIO[9]</text>
<text x="122.9" y="116.4">AV33O</text>
<text x="126.1" y="119">DM</text>
<text x="152.4" y="119">C71</text>
<text x="196.1" y="119">REFCLKp</text>
<text x="234.4" y="119">COEX2</text>
<text x="234.4" y="116.4">COEX1</text>
<text x="47.5" y="120.2">GND</text>
<text x="65.3" y="121.5">GND</text>
<text x="86.9" y="121.5">EPAD</text>
<text x="96.1" y="125.2" transform="rotate(-90 96.1 125.2)">TME</text>
<text x="98.7" y="125.2" transform="rotate(-90 98.7 125.2)">GPIO[0]</text>
<text x="101.2" y="125.2" transform="rotate(-90 101.2 125.2)">GPIO[1]</text>
<text x="103.7" y="125.2" transform="rotate(-90 103.7 125.2)">VCCK</text>
<text x="106.3" y="125.2" transform="rotate(-90 106.3 125.2)">GPIO[2]</text>
<text x="108.8" y="125.2" transform="rotate(-90 108.8 125.2)">GPIO[3]</text>
<text x="111.4" y="125.2" transform="rotate(-90 111.4 125.2)">VCCO</text>
<text x="113.9" y="125.2" transform="rotate(-90 113.9 125.2)">GPIO[4]</text>
<text x="116.4" y="125.2" transform="rotate(-90 116.4 125.2)">GPIO[5]</text>
<text x="119" y="125.2" transform="rotate(-90 119 125.2)">VCCK</text>
<text x="121.5" y="125.2" transform="rotate(-90 121.5 125.2)">GPIO[6]</text>
<text x="124.1" y="125.2" transform="rotate(-90 124.1 125.2)">VBUS</text>
<text x="133.9" y="124.1">+5V</text>
<text x="152.4" y="121.5">0.1uF</text>
<text x="196.1" y="121.5">REFCLKn</text>
<text x="234.4" y="121.5">COEX3</text>
<text x="139.7" y="131.7">C75</text>
<text x="146.6" y="129.1">GND</text>
<text x="219.3" y="127.8" transform="rotate(-90 219.3 127.8)">GND</text>
<text x="139.7" y="134.2">0.1uF</text>
<text x="216.4" y="136.8">GND</text>
<text x="37.4" y="143.1">R49</text>
<text x="78" y="143.1">GND</text>
<text x="133.9" y="141.8">GND</text>
<text x="217.1" y="143.7">U4</text>
<text x="47.6" y="146.3">LED</text>
<text x="107.6" y="146.9">U14</text>
<text x="107.6" y="149.5">CAT250xxx</text>
<text x="192.6" y="144.4">+3.3V</text>
<text x="206" y="146.3">ASEK-32.768KHZ-L-R-T</text>
<text x="212.6" y="149.5">EN</text>
<text x="220.5" y="149.5">VDD</text>
<text x="240.9" y="144.4">+3.3V</text>
<text x="47.9" y="151.8" transform="rotate(-90 47.9 151.8)">D8</text>
<text x="51.3" y="154.5">GND</text>
<text x="98.3" y="154.5">~{WP}</text>
<text x="106.3" y="155.5" transform="rotate(-90 106.3 155.5)">VCC</text>
<text x="108.6" y="154.5">SCK</text>
<text x="246.8" y="155.7">100n</text>
<text x="246.8" y="153.4">C11</text>
<text x="98.3" y="159.6">~{CS}</text>
<text x="98.3" y="157.1">~{HOLD}</text>
<text x="106.3" y="160.8" transform="rotate(-90 106.3 160.8)">GND</text>
<text x="107.7" y="159.6">MISO</text>
<text x="107.7" y="157.1">MOSI</text>
<text x="212.6" y="157.1">GND</text>
<text x="220.9" y="157.1">Out</text>
<text x="203.8" y="164">GND</text>
<text x="241.9" y="162.7">GND</text>
<text x="103.4" y="169.8">GND</text>
<text x="25.4" y="178.7">C79</text>
<text x="39.4" y="178.7">C100</text>
<text x="50.8" y="178.7">C98</text>
<text x="62.2" y="178.7">C89</text>
<text x="77.5" y="178.7">C70</text>
<text x="88.9" y="178.7">C91</text>
<text x="102.9" y="178.7">C80</text>
<text x="114.3" y="178.7">C81</text>
<text x="125.7" y="178.7">C77</text>
<text x="138.4" y="178.7">C68</text>
<text x="149.9" y="178.7">C78</text>
<text x="161.3" y="178.7">C69</text>
<text x="25.4" y="181.2">0.1uF</text>
<text x="39.4" y="181.2">0.1uF</text>
<text x="50.8" y="181.2">0.1uF</text>
<text x="62.2" y="181.2">0.1uF</text>
<text x="77.5" y="181.2">0.1uF</text>
<text x="88.9" y="181.2">0.1uF</text>
<text x="102.9" y="181.2">0.1uF</text>
<text x="114.3" y="181.2">0.1uF</text>
<text x="125.7" y="181.2">0.1uF</text>
<text x="138.4" y="181.2">0.1uF</text>
<text x="149.9" y="181.2">0.1uF</text>
<text x="161.3" y="181.2">0.1uF</text>
<text x="56.4" y="188.8">GND</text>
<text x="155.4" y="188.8">GND</text>
</g>
<g font-size="1.8" fill="#a90000">
<text x="193" y="39.1">50</text>
<text x="193" y="41.7">52</text>
<text x="218.2" y="36.3" transform="rotate(-90 218.2 36.3)">2</text>
<text x="241.3" y="39.1">21</text>
<text x="241.3" y="41.7">69</text>
<text x="193" y="44.2">54</text>
<text x="241.3" y="44.2">75</text>
<text x="241.9" y="46.7">1</text>
<text x="193" y="51.8">47</text>
<text x="193" y="49.3">49</text>
<text x="241.3" y="51.8">59</text>
<text x="193" y="59.4">37</text>
<text x="193" y="56.9">41</text>
<text x="193" y="54.4">43</text>
<text x="241.3" y="54.4">61</text>
<text x="241.3" y="56.9">63</text>
<text x="241.3" y="59.4">65</text>
<text x="140.7" y="63.6" transform="rotate(-90 140.7 63.6)">2</text>
<text x="193" y="64.5">31</text>
<text x="193" y="62">35</text>
<text x="241.9" y="64.5">8</text>
<text x="137.1" y="67.1">1</text>
<text x="143.4" y="67.1">3</text>
<text x="193" y="67.1">29</text>
<text x="241.3" y="69.6">40</text>
<text x="140.7" y="72.5" transform="rotate(-90 140.7 72.5)">4</text>
<text x="193.6" y="72.1">7</text>
<text x="193.6" y="74.7">9</text>
<text x="241.3" y="72.1">42</text>
<text x="241.3" y="74.7">44</text>
<text x="241.3" y="77.2">46</text>
<text x="95" y="80.1" transform="rotate(-90 95 80.1)">36</text>
<text x="97.5" y="80.1" transform="rotate(-90 97.5 80.1)">35</text>
<text x="100.1" y="80.1" transform="rotate(-90 100.1 80.1)">34</text>
<text x="102.6" y="80.1" transform="rotate(-90 102.6 80.1)">33</text>
<text x="105.2" y="80.1" transform="rotate(-90 105.2 80.1)">32</text>
<text x="107.7" y="80.1" transform="rotate(-90 107.7 80.1)">31</text>
<text x="110.2" y="80.1" transform="rotate(-90 110.2 80.1)">30</text>
<text x="112.8" y="80.1" transform="rotate(-90 112.8 80.1)">29</text>
<text x="115.3" y="80.1" transform="rotate(-90 115.3 80.1)">28</text>
<text x="117.9" y="80.1" transform="rotate(-90 117.9 80.1)">27</text>
<text x="120.4" y="80.1" transform="rotate(-90 120.4 80.1)">26</text>
<text x="122.9" y="80.1" transform="rotate(-90 122.9 80.1)">25</text>
<text x="241.3" y="82.3">20</text>
<text x="241.3" y="79.8">48</text>
<text x="83.8" y="87.4">37</text>
<text x="83.8" y="89.9">38</text>
<text x="129.5" y="89.9">24</text>
<text x="193" y="87.4">66</text>
<text x="241.3" y="84.8">22</text>
<text x="241.3" y="87.4">24</text>
<text x="241.3" y="89.9">28</text>
<text x="83.8" y="92.5">39</text>
<text x="83.8" y="95">40</text>
<text x="129.5" y="95">22</text>
<text x="129.5" y="92.5">23</text>
<text x="193" y="95">34</text>
<text x="193" y="92.5">36</text>
<text x="241.3" y="92.5">10</text>
<text x="241.3" y="95">26</text>
<text x="83.8" y="97.5">41</text>
<text x="83.8" y="100.1">42</text>
<text x="129.5" y="100.1">20</text>
<text x="129.5" y="97.5">21</text>
<text x="193" y="100.1">30</text>
<text x="193" y="97.5">32</text>
<text x="241.3" y="97.5">23</text>
<text x="83.8" y="102.6">43</text>
<text x="83.8" y="105.2">44</text>
<text x="83.8" y="107.7">45</text>
<text x="129.5" y="107.7">17</text>
<text x="129.5" y="105.2">18</text>
<text x="129.5" y="102.6">19</text>
<text x="193" y="105.2">38</text>
<text x="241.3" y="102.6">25</text>
<text x="83.8" y="110.2">46</text>
<text x="83.8" y="112.8">47</text>
<text x="129.5" y="112.8">15</text>
<text x="129.5" y="110.2">16</text>
<text x="193" y="112.8">67</text>
<text x="193.6" y="110.2">6</text>
<text x="241.3" y="110.2">68</text>
<text x="83.8" y="115.3">48</text>
<text x="129.5" y="117.9">13</text>
<text x="129.5" y="115.3">14</text>
<text x="193" y="117.9">55</text>
<text x="241.3" y="117.9">62</text>
<text x="241.3" y="115.3">64</text>
<text x="83.8" y="120.4">49</text>
<text x="193" y="120.4">53</text>
<text x="241.3" y="120.4">60</text>
<text x="95" y="127.7" transform="rotate(-90 95 127.7)">1</text>
<text x="97.5" y="127.7" transform="rotate(-90 97.5 127.7)">2</text>
<text x="100.1" y="127.7" transform="rotate(-90 100.1 127.7)">3</text>
<text x="102.6" y="127.7" transform="rotate(-90 102.6 127.7)">4</text>
<text x="105.2" y="127.7" transform="rotate(-90 105.2 127.7)">5</text>
<text x="107.7" y="127.7" transform="rotate(-90 107.7 127.7)">6</text>
<text x="110.2" y="127.7" transform="rotate(-90 110.2 127.7)">7</text>
<text x="112.8" y="127.7" transform="rotate(-90 112.8 127.7)">8</text>
<text x="115.3" y="127.7" transform="rotate(-90 115.3 127.7)">9</text>
<text x="117.9" y="128.3" transform="rotate(-90 117.9 128.3)">10</text>
<text x="120.4" y="128.3" transform="rotate(-90 120.4 128.3)">11</text>
<text x="122.9" y="128.3" transform="rotate(-90 122.9 128.3)">12</text>
<text x="218.2" y="130.2" transform="rotate(-90 218.2 130.2)">3</text>
<text x="210.1" y="148.3">1</text>
<text x="225.4" y="148.3">4</text>
<text x="95.8" y="153.4">3</text>
<text x="95.8" y="156">7</text>
<text x="105.2" y="150.6" transform="rotate(-90 105.2 150.6)">8</text>
<text x="113.6" y="156">5</text>
<text x="113.6" y="153.4">6</text>
<text x="210.1" y="156">2</text>
<text x="225.4" y="156">3</text>
<text x="95.8" y="158.5">1</text>
<text x="113.6" y="158.5">2</text>
<text x="105.2" y="163.3" transform="rotate(-90 105.2 163.3)">4</text>
</g>
<g font-size="1.8" fill="#0f0f0f">
<text x="166.2" y="51.7">SATA_TXN</text>
<text x="166.3" y="49.2">SATA_TXP</text>
<text x="165.9" y="59.3">SATA_RXN</text>
<text x="101.2" y="65.7">SATA_RXP</text>
<text x="166" y="61.9">SATA_RXP</text>
<text x="93.8" y="70.8">SATA_TXN</text>
<text x="98.6" y="68.2">SATA_RXN</text>
<text x="91.4" y="73.3">SATA_TXP</text>
<text x="60.6" y="79.5" transform="rotate(-90 60.6 79.5)">AV3V3</text>
<text x="142.7" y="89.8">AV1V2</text>
<text x="77.5" y="92.4">AV3V3</text>
<text x="77.5" y="94.9">AV1V2</text>
<text x="142.7" y="97.4">AV1V2</text>
<text x="43.6" y="105.1">AV1V2</text>
<text x="142.7" y="105.1">AV1V2</text>
<text x="73.7" y="110.1">AV3V3</text>
<text x="152.9" y="115.2">AV3V3</text>
<text x="97.4" y="137.2" transform="rotate(-90 97.4 137.2)">SO</text>
<text x="100" y="137.2" transform="rotate(-90 100 137.2)">SCLK</text>
<text x="102.5" y="137.2" transform="rotate(-90 102.5 137.2)">AV1V2</text>
<text x="105.1" y="137.2" transform="rotate(-90 105.1 137.2)">SI</text>
<text x="107.6" y="137.2" transform="rotate(-90 107.6 137.2)">CS</text>
<text x="110.1" y="137.2" transform="rotate(-90 110.1 137.2)">AV3V3</text>
<text x="112.7" y="137.2" transform="rotate(-90 112.7 137.2)">HDD_LED 8</text>
<text x="117.8" y="137.2" transform="rotate(-90 117.8 137.2)">AV1V2</text>
<text x="23.3" y="148.2">HDD_LED</text>
<text x="99.5" y="148.2">AV3V3</text>
<text x="87.6" y="153.3">AV3V3</text>
<text x="87.6" y="155.9">AV3V3</text>
<text x="113.6" y="153.4">6 SCLK</text>
<text x="117.4" y="155.9">SI</text>
<text x="91.4" y="158.4">CS</text>
<text x="116.6" y="158.4">SO</text>
<text x="15.2" y="174.9">AV3V3</text>
<text x="67.8" y="174.9">AV1V2</text>
</g>
<g font-size="1.8" fill="#725600">
<text x="133.5" y="93.6">SS_RX_P</text>
<text x="133.5" y="96.1">SS_RX_N</text>
<text x="133.5" y="101.2">SS_TX_P</text>
<text x="133.5" y="103.7">SS_TX_N</text>
<text x="133.5" y="113.9">USB_DP</text>
<text x="133.5" y="119">USB_DN</text>
</g>
</svg>
